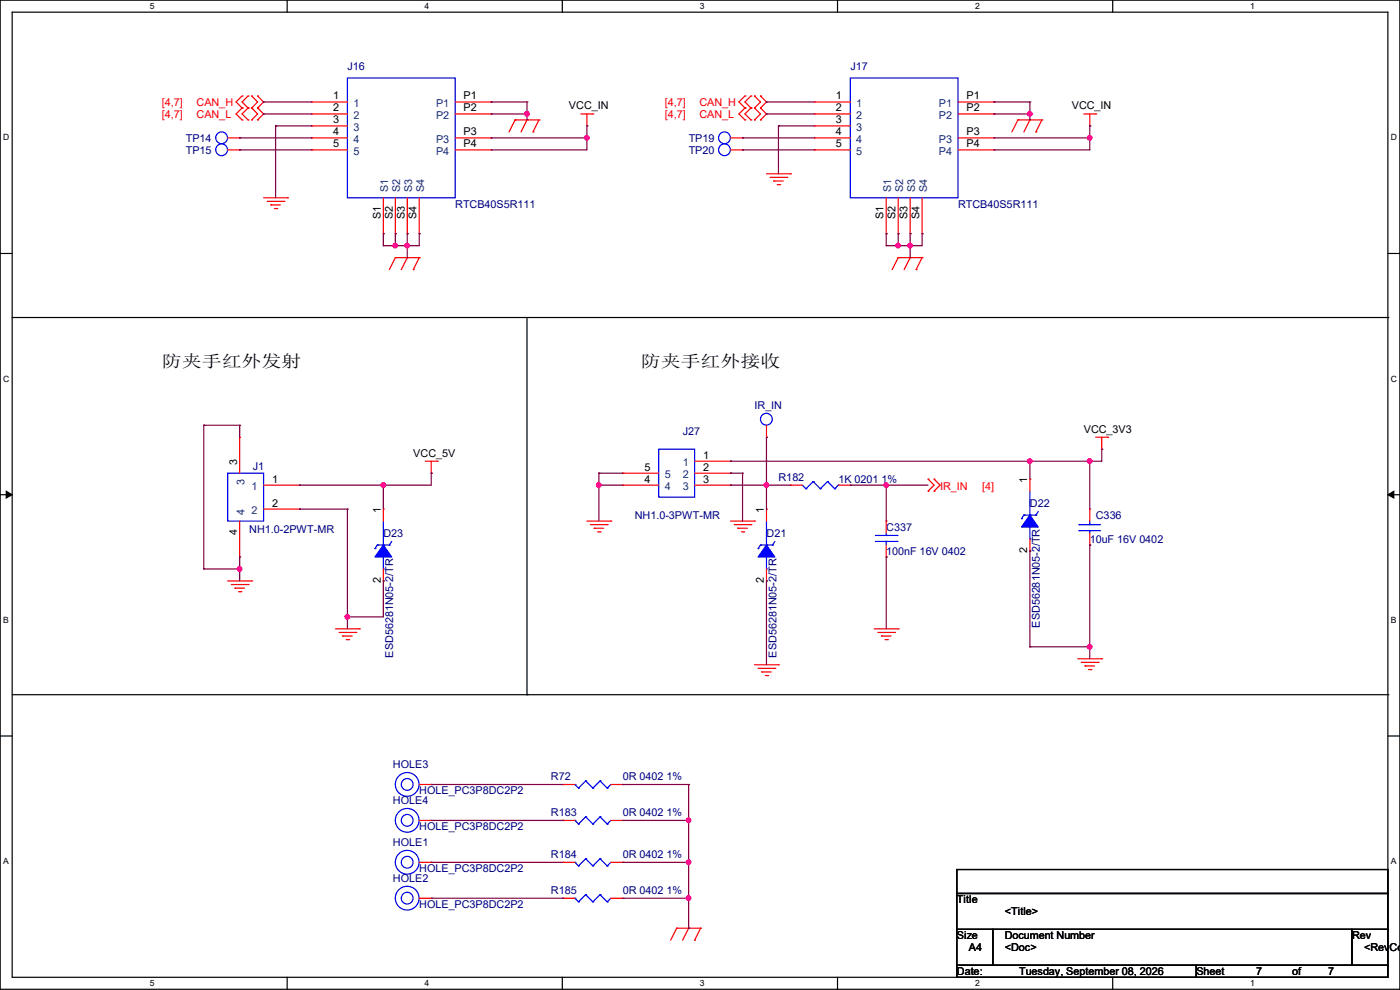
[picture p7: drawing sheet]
<svg xmlns="http://www.w3.org/2000/svg" width="297mm" height="210mm" viewBox="0 0 297 210" stroke-linecap="round" stroke-linejoin="round" font-family="sans-serif">
<path d="M0 0h297v209.8h-297zM2.6 2.6h291.8v204.7h-291.8z" fill="none" stroke="#000" stroke-width=".25"/>
<g fill="#fff">
<path d="M31.7 .3h1v2h-1z"/>
<path d="M31.7 207.6h1v2h-1z"/>
</g>
<path d="M60.9 0v2.6M60.9 207.3v2.5" fill="none" stroke="#000" stroke-width=".25"/>
<g fill="#fff">
<path d="M90.1 .3h1v2h-1z"/>
<path d="M90.1 207.6h1v2h-1z"/>
</g>
<path d="M119.3 0v2.6M119.3 207.3v2.5" fill="none" stroke="#000" stroke-width=".25"/>
<g fill="#fff">
<path d="M148.5 .3h.9v2h-.9z"/>
<path d="M148.5 207.6h.9v2h-.9z"/>
</g>
<path d="M177.7 0v2.6M177.7 207.3v2.5" fill="none" stroke="#000" stroke-width=".25"/>
<g fill="#fff">
<path d="M206.8 .3h1v2h-1z"/>
<path d="M206.8 207.6h1v2h-1z"/>
</g>
<path d="M236.1 0v2.6M236.1 207.3v2.5" fill="none" stroke="#000" stroke-width=".25"/>
<g fill="#fff">
<path d="M265.2 .3h1v2h-1z"/>
<path d="M265.2 207.6h1v2h-1z"/>
<path d="M.7 28.2h1.2v1.9h-1.2z"/>
<path d="M295.1 28.2h1.2v1.9h-1.2z"/>
<path d="M.7 79.3h1.2v2h-1.2z"/>
<path d="M295.1 79.3h1.2v2h-1.2z"/>
</g>
<path d="M0 53.8h2.6M294.4 53.8h2.6" fill="none" stroke="#000" stroke-width=".25"/>
<g fill="#fff">
<path d="M.7 130.5h1.2v2h-1.2z"/>
<path d="M295.1 130.5h1.1v2h-1.1z"/>
</g>
<path d="M0 104.9h2.6M294.4 104.9h2.6" fill="none" stroke="#000" stroke-width=".25"/>
<path d="M1.3 104.2l1.3 .7-1.3 .8zM294.4 104.9l1.3-.7v1.5z" fill="#000" stroke="#000" stroke-width=".21"/>
<g fill="#fff">
<path d="M.7 181.7h1.2v2h-1.2z"/>
<path d="M295.1 181.7h1.1v2h-1.1z"/>
</g>
<g fill="none" stroke="#000" stroke-width=".25">
<path d="M2.6 67.4h291.8M111.8 67.4v80M294.4 67.4h.1M0 156.1h2.6M2.6 147.4h291.8M111.8 147.4h.1M294.4 147.4h.1M294.4 156.1h2.6M203 184.4h91.4v5.1h-91.4zM203 189.5h91.4v7.6h-91.4zM203 197.1h7.6v7.7h-7.6zM210.6 197.1h76.2v7.7h-76.2z"/>
<path d="M286.8 197.1h7.6v7.7h-7.6zM203 204.8h50.8v2.5h-50.8zM253.8 204.8h40.6v2.5h-40.6z"/>
</g>
<g fill="none" stroke="#f00" stroke-width=".25">
<path d="M48.3 29.3h2.5M48.3 31.8h2.5M50.8 29.3h.1M50.8 31.8h.1M51.4 20.4h.1M51.4 22.9h.1M51.4 25.4h.1M51.4 20.4l-1.3 1.2 1.3 1.3M51.4 22.9l-1.3 1.3 1.3 1.2M52.6 22.9h.1M52.6 20.4h.1M52.6 25.4h.1"/>
<path d="M52.6 20.4l-1.2 1.2 1.2 1.3M52.6 22.9l-1.2 1.3 1.2 1.2M53.4 22.9h.1M53.4 20.4h.1M53.4 25.4h.1M53.4 20.4l1.3 1.2-1.3 1.3M53.4 22.9l1.3 1.3-1.3 1.2M54.7 20.4h.1M54.7 22.9h.1M54.7 25.4h.1M54.7 20.4l1.2 1.2-1.2 1.3M54.7 22.9l1.2 1.3-1.2 1.2"/>
<path d="M66.1 21.6h.1M66.1 24.2h.1M66.1 26.7h.1M66.1 29.3h.1M66.1 31.8h.1M66.1 24.2h7.6M66.1 29.3h7.6M66.1 31.8h7.6M66.1 21.6h7.6M66.1 26.7h7.6M96.6 24.2h7.6M96.6 29.3h7.6"/>
<path d="M96.6 31.8h7.6M96.6 21.6h7.6M104.2 21.6h.1M104.2 24.2h.1M104.2 29.3h.1M104.2 31.8h.1M109.3 25.4h.1M109.3 25.4l-1.3 2.6M109.3 25.4h5M111.8 25.4h.1M111.8 25.4l-1.3 2.6M113.1 28h.1"/>
<path d="M114.3 25.4h.1M114.3 25.4l-1.2 2.6M123.2 24.2h2.6M124.5 26.7h.1M124.5 24.2v2.5M125.8 24.2h.1M155 29.3h2.5M155 31.8h2.5M157.5 29.3h.1M157.5 31.8h.1M158 20.4h.1M158 22.9h.1"/>
<path d="M158 25.4h.1M158 20.4l-1.2 1.2 1.2 1.3M158 22.9l-1.2 1.3 1.2 1.2M159.3 22.9h.1M159.3 20.4h.1M159.3 25.4h.1M159.3 20.4l-1.3 1.2 1.3 1.3M159.3 22.9l-1.3 1.3 1.3 1.2M160.1 22.9h.1M160.1 20.4h.1M160.1 25.4h.1M160.1 20.4l1.2 1.2-1.2 1.3"/>
<path d="M160.1 22.9l1.2 1.3-1.2 1.2M161.3 20.4h.1M161.3 22.9h.1M161.3 25.4h.1M161.3 20.4l1.3 1.2-1.3 1.3M161.3 22.9l1.3 1.3-1.3 1.2M162.6 36.9h5.1M163.4 37.6h3.5M164.1 38.4h.1M164.1 38.4h2.1M164.9 39.2h.5M165.4 39.2h.1"/>
<path d="M166.9 37.6h.1M167.7 36.9h.1M172.8 21.6h.1M172.8 24.2h.1M172.8 26.7h.1M172.8 29.3h.1M172.8 31.8h.1M172.8 24.2h7.6M172.8 29.3h7.6M172.8 31.8h7.6M172.8 21.6h7.6M172.8 26.7h7.6"/>
<path d="M203.2 24.2h7.7M203.2 29.3h7.7M203.2 31.8h7.7M203.2 21.6h7.7M210.9 21.6h.1M210.9 24.2h.1M210.9 29.3h.1M210.9 31.8h.1M215.9 25.4h.1M215.9 25.4h5.1M215.9 25.4l-1.2 2.6M218.5 25.4h.1"/>
<path d="M218.5 25.4l-1.3 2.6M219.8 28h.1M221 25.4h.1M221 25.4l-1.2 2.6M229.9 24.2h2.6M231.2 26.7h.1M231.2 24.2v2.5M232.5 24.2h.1M55.9 42h5.1M56.7 42.7h3.5M57.4 43.5h.1M57.4 43.5h2.1"/>
<path d="M58.2 44.2h.5M58.7 44.2h.1M60.2 42.7h.1M61 42h.1M81.3 49.6h.1M81.3 42v7.6M83.9 54.7h.1M83.9 49.6h.1M83.9 54.7l-1.3 2.5M83.9 54.7h5M83.9 42v7.6M86.4 54.7h.1"/>
<path d="M86.4 49.6h.1M86.4 54.7l-1.3 2.5M86.4 42v7.6M87.7 57.2h.1M88.9 54.7h.1M88.9 49.6h.1M88.9 54.7l-1.2 2.5M88.9 42v7.6M188 49.6h.1M188 42v7.6M190.5 54.7h.1M190.5 49.6h.1"/>
<path d="M190.5 54.7h5.1M190.5 54.7l-1.2 2.5M190.5 42v7.6M193.1 54.7h.1M193.1 49.6h.1M193.1 54.7l-1.3 2.5M193.1 42v7.6M194.4 57.2h.1M195.6 54.7h.1M195.6 49.6h.1M195.6 54.7l-1.2 2.5M195.6 42v7.6"/>
<path d="M50.8 92.8h.1M50.8 92.8v7.6M90.2 97.8h2.6M91.5 97.8v2.6M92.8 97.8h.1M147.4 97.8h7.6M155 97.8h.1M162.6 92.8h.1M162.6 90.2v2.6M232.5 92.8h2.5M233.7 95.3h.1M233.7 92.8v2.5"/>
<path d="M235 92.8h.1M50.8 118.2h.1M50.8 110.5v7.7M55.9 102.9h7.6M55.9 108h7.6M63.5 102.9h.1M63.5 108h.1M81.3 108h.1M81.3 108v2.5M91.5 100.4h.1M124.5 110.5h5.1M125.3 111.3h3.5"/>
<path d="M126 112.1h.1M126 112.1h2.1M126.8 112.8h.5M127.3 112.8h.1M128.8 111.3h.1M129.6 110.5h.1M132.1 102.9h.1M132.1 100.4h.1M132.1 102.9h7.6M132.1 100.4h7.6M147.4 102.9h7.6M147.4 100.4h7.6"/>
<path d="M155 100.4h.1M155 102.9h.1M155 110.5h5.1M155.7 111.3h3.6M156.5 112.1h.1M156.5 112.1h2M157.3 112.8h.5M157.8 112.8h.1M159.3 111.3h.1M160.1 110.5h.1M162.6 108h.1M162.6 108v2.5"/>
<path d="M167.7 102.9h.1M167.7 102.9h2.5M177.8 102.9h2.6M180.4 102.9h.1M188 110.5h.1M188 118.2h.1M188 110.5v2.6M188 115.6v2.6M196.9 104.2h.1M196.9 101.6h.1M196.9 101.6l1.3 1.3-1.3 1.3M198.2 104.2h.1"/>
<path d="M198.2 101.6h.1M198.2 101.6l1.2 1.3-1.2 1.3M218.5 101.6h.1M218.5 116.9h.1M218.5 101.6v2.6M218.5 114.3v2.6M231.2 115.6h.1M231.2 108h.1M231.2 108v2.5M231.2 113.1v2.5M48.3 123.2h5.1M49.1 124h3.5"/>
<path d="M49.8 124.8h.1M49.8 124.8h2.1M50.6 125.5h.5M51.1 125.5h.1M52.6 124h.1M53.4 123.2h.1M71.2 133.4h5M71.9 134.2h3.6M72.7 134.9h.1M72.7 134.9h2M73.4 135.7h.6M74 135.7h.1"/>
<path d="M75.5 134.2h.1M76.2 133.4h.1M81.3 123.2h.1M81.3 120.7v2.5M162.6 123.2h.1M162.6 120.7v2.5M185.5 133.4h5M186.2 134.2h3.6M187 134.9h.1M187 134.9h2M187.7 135.7h.6M188.3 135.7h.1"/>
<path d="M189.8 134.2h.1M190.5 133.4h.1M228.6 139.7h5.1M233.7 139.7h.1M160.1 141h5M160.8 141.8h3.6M161.6 142.5h.1M161.6 142.5h2M162.3 143.3h.6M162.9 143.3h.1M164.4 141.8h.1M165.1 141h.1"/>
<path d="M229.4 140.5h3.6M230.2 141.3h.1M230.2 141.3h2M230.9 142h.5M231.4 142h.1M233 140.5h.1M88.9 166.4h2.6M88.9 174h2.6M91.5 166.4h.1M91.5 174h.1M119.4 166.4h.1M119.4 174h.1"/>
<path d="M119.4 166.4h2.6M119.4 174h2.6M129.6 166.4h2.5M129.6 174h2.5M132.1 166.4h.1M132.1 174h.1M88.9 182.9h2.6M88.9 190.5h2.6M91.5 182.9h.1M91.5 190.5h.1M119.4 182.9h.1M119.4 190.5h.1"/>
<path d="M119.4 182.9h2.6M119.4 190.5h2.6M129.6 182.9h2.5M129.6 190.5h2.5M132.1 182.9h.1M132.1 190.5h.1M143.6 196.9h.1M143.6 196.9l-1.3 2.5M143.6 196.9h5M146.1 196.9h.1M146.1 196.9l-1.3 2.5M147.4 199.4h.1"/>
<path d="M148.6 196.9h.1M148.6 196.9l-1.2 2.5"/>
</g>
<g fill="none" stroke="#00f" stroke-width=".25">
<path d="M73.7 16.6h22.9v25.4h-22.9zM180.4 16.6h22.8v25.4h-22.8zM139.7 95.3h7.7v10.2h-7.7zM48.3 100.4h7.6v10.1h-7.6zM79.5 116.4h.1M80.1 115.6h.1M80.1 115.6h2.5M80.1 115.6l-.6 .8M81.3 115.6h.1M81.3 110.5v10.2M82.6 115.6h.1M83.1 114.9l-.5 .7"/>
<path d="M160.8 116.4h.1M161.3 115.6h.1M161.3 115.6h2.6M161.3 115.6l-.5 .8M162.6 115.6h.1M162.6 110.5v10.2M163.9 115.6h.1M164.4 114.9l-.5 .7M170.2 102.9l.8 .8M171 103.7h.1M172.5 102.2h.1M172.5 102.2l-1.5 1.5"/>
<path d="M172.5 102.2l1.5 1.5M174 103.7h.1M175.6 102.2h.1M175.6 102.2l-1.6 1.5M175.6 102.2l1.5 1.5M177.1 103.7h.1M177.8 102.9h.1M177.8 102.9l-.7 .8M185.7 114.9h4.6M185.7 113.6h4.6M188 113.6h.1M188 114.9h.1"/>
<path d="M188 113.1v.5M188 114.9v.7M190.3 114.9h.1M190.3 113.6h.1M216.7 110h.1M217.2 109.3h.1M217.2 109.3h2.6M217.2 109.3l-.5 .7M218.5 109.3h.1M218.5 114.3h.1M218.5 104.2v10.1M219.8 109.3h.1"/>
<path d="M220.3 108.5l-.5 .8M228.9 111.3h.1M228.9 112.6h.1M228.9 111.3h4.6M228.9 112.6h4.6M231.2 112.6h.1M231.2 111.3h.1M231.2 110.5v.8M231.2 112.6v.5M81.3 120.7h.1M162.6 120.7h.1M122 166.4h.1"/>
<path d="M122 174h.1M122 166.4l.7 .8M122 174l.7 .8M122.7 167.2h.1M122.7 174.8h.1M124.2 165.7h.1M124.2 173.3h.1M124.2 165.7l1.6 1.5M124.2 165.7l-1.5 1.5M124.2 173.3l1.6 1.5M124.2 173.3l-1.5 1.5M125.8 167.2h.1"/>
<path d="M125.8 174.8h.1M127.3 165.7h.1M127.3 173.3h.1M127.3 165.7l1.5 1.5M127.3 165.7l-1.5 1.5M127.3 173.3l1.5 1.5M127.3 173.3l-1.5 1.5M128.8 167.2h.1M128.8 174.8h.1M129.6 166.4l-.8 .8M129.6 174l-.8 .8M122 182.9h.1"/>
<path d="M122 190.5h.1M122 182.9l.7 .8M122 190.5l.7 .8M122.7 183.7h.1M122.7 191.3h.1M124.2 182.2h.1M124.2 189.8h.1M124.2 182.2l1.6 1.5M124.2 182.2l-1.5 1.5M124.2 189.8l1.6 1.5M124.2 189.8l-1.5 1.5M125.8 183.7h.1"/>
<path d="M125.8 191.3h.1M127.3 182.2h.1M127.3 189.8h.1M127.3 182.2l1.5 1.5M127.3 182.2l-1.5 1.5M127.3 189.8l1.5 1.5M127.3 189.8l-1.5 1.5M128.8 183.7h.1M128.8 191.3h.1M129.6 182.9l-.8 .8M129.6 190.5l-.8 .8"/>
<circle cx="47" cy="29.2" r="1.25"/>
<circle cx="47" cy="31.8" r="1.25"/>
<circle cx="153.7" cy="29.2" r="1.25"/>
<circle cx="153.7" cy="31.8" r="1.25"/>
<circle cx="162.6" cy="88.9" r="1.25"/>
<circle cx="86.4" cy="166.4" r="1.25"/>
<circle cx="86.4" cy="174" r="1.25"/>
<circle cx="86.4" cy="166.4" r="2.52"/>
<circle cx="86.4" cy="174" r="2.52"/>
<circle cx="86.4" cy="190.5" r="1.25"/>
<circle cx="86.4" cy="182.9" r="1.25"/>
<circle cx="86.4" cy="182.9" r="2.52"/>
<circle cx="86.4" cy="190.5" r="2.52"/>
</g>
<g fill="#00f" stroke="#00f" stroke-width=".25">
<path d="M162.6 115.6l1.8 2.6h-3.6z" fill-rule="evenodd"/>
<path d="M81.3 115.6l1.8 2.6h-3.6z" fill-rule="evenodd"/>
<path d="M218.5 109.3l1.8 2.5h-3.6z" fill-rule="evenodd"/>
</g>
<g fill="none" stroke="#800040" stroke-width=".25">
<path d="M50.8 29.3h.1M50.8 31.8h.1M50.8 29.3h15.3M50.8 31.8h15.3M55.9 21.6h.1M55.9 24.2h.1M55.9 21.6h10.2M55.9 24.2h10.2M58.5 26.7h.1M58.5 26.7h7.6M58.5 26.7v15.3M104.2 21.6h.1"/>
<path d="M104.2 24.2h.1M104.2 29.3h.1M104.2 31.8h.1M104.2 21.6h7.6M104.2 24.2h7.6M104.2 29.3h20.3M111.8 21.6h.1M111.8 24.2h.1M111.8 21.6v3.8M124.5 26.7h.1M124.5 29.3h.1M124.5 26.7v5.1h-20.3"/>
<path d="M157.5 29.3h.1M157.5 31.8h.1M157.5 29.3h15.3M157.5 31.8h15.3M162.6 21.6h.1M162.6 24.2h.1M162.6 21.6h10.2M162.6 24.2h10.2M165.1 26.7h.1M165.1 26.7h7.7M165.1 26.7v10.2M210.9 21.6h.1"/>
<path d="M210.9 24.2h.1M210.9 29.3h.1M210.9 31.8h.1M210.9 21.6h7.6M210.9 24.2h7.6M210.9 29.3h20.3M218.5 21.6h.1M218.5 24.2h.1M218.5 21.6v3.8M231.2 26.7h.1M231.2 29.3h.1M231.2 26.7v5.1h-20.3"/>
<path d="M81.3 49.6h.1M81.3 52.1h.1M81.3 49.6v2.5M83.9 49.6h.1M83.9 52.1h.1M83.9 49.6v2.5M86.4 49.6h.1M86.4 52.1h.1M86.4 49.6v5.1M88.9 49.6h.1M88.9 49.6v2.5h-7.6M188 49.6h.1"/>
<path d="M188 52.1h.1M188 49.6v2.5M190.5 49.6h.1M190.5 52.1h.1M190.5 49.6v2.5M193.1 49.6h.1M193.1 52.1h.1M193.1 49.6v5.1M195.6 49.6h.1M195.6 49.6v2.5h-7.6M43.2 90.2h.1M43.2 90.2h7.6"/>
<path d="M43.2 90.2v30.5M50.8 90.2h.1M50.8 90.2v2.6M155 97.8h.1M162.6 92.8h.1M162.6 92.8v15.2M218.5 97.8h.1M218.5 97.8v3.8M231.2 97.8h.1M231.2 97.8v10.2M233.7 95.3h.1M233.7 95.3v2.5h-78.7"/>
<path d="M50.8 118.2h.1M50.8 118.2v5M63.5 102.9h.1M63.5 108h.1M63.5 108h10.2M73.7 108h.1M73.7 108v25.4M81.3 102.9h.1M81.3 102.9v5.1M91.5 100.4h.1M91.5 100.4v2.5h-28M127 100.4h.1"/>
<path d="M127 102.9h.1M127 102.9h5.1M127 100.4h5.1M127 100.4v10.1M155 100.4h.1M155 102.9h.1M155 102.9h12.7M155 100.4h2.5M157.5 100.4h.1M157.5 100.4v10.1M162.6 102.9h.1M180.4 102.9h.1"/>
<path d="M180.4 102.9h16.5M188 118.2h.1M188 102.9h.1M188 102.9v7.6M188 118.2v15.2M218.5 116.9h.1M218.5 116.9v20.3M231.2 115.6h.1M231.2 115.6v24.1M43.2 120.7h.1M43.2 120.7h7.6M50.8 120.7h.1"/>
<path d="M73.7 130.9h.1M81.3 123.2h.1M81.3 123.2v7.7h-7.6M162.6 123.2h.1M162.6 123.2v17.8M218.5 137.2h.1M218.5 137.2h12.7M231.2 137.2h.1M91.5 166.4h.1M91.5 166.4h27.9M91.5 174h27.9M119.4 174h.1"/>
<path d="M132.1 166.4h14M132.1 174h14M146.1 166.4h.1M146.1 174h.1M146.1 166.4v30.5M91.5 182.9h.1M91.5 182.9h27.9M91.5 190.5h27.9M119.4 190.5h.1M132.1 182.9h14M132.1 190.5h14M146.1 182.9h.1"/>
<path d="M146.1 190.5h.1M146.1 196.9h.1"/>
</g>
<g fill="#f0f" stroke="#f0f" stroke-width=".25">
<circle cx="231.2" cy="97.8" r=".49"/>
<circle cx="127" cy="102.9" r=".49"/>
<circle cx="162.6" cy="102.9" r=".49"/>
<circle cx="188" cy="102.9" r=".49"/>
<circle cx="218.5" cy="97.8" r=".49"/>
<circle cx="231.2" cy="137.2" r=".49"/>
<circle cx="50.8" cy="120.7" r=".49"/>
<circle cx="73.7" cy="130.8" r=".49"/>
<circle cx="81.3" cy="102.9" r=".49"/>
<circle cx="111.8" cy="24.2" r=".49"/>
<circle cx="86.4" cy="52.1" r=".49"/>
<circle cx="83.8" cy="52.1" r=".49"/>
<circle cx="190.5" cy="52.1" r=".49"/>
<circle cx="193.1" cy="52.1" r=".49"/>
<circle cx="124.5" cy="29.2" r=".49"/>
<circle cx="218.5" cy="24.2" r=".49"/>
<circle cx="231.2" cy="29.2" r=".49"/>
<circle cx="146.1" cy="174" r=".49"/>
<circle cx="146.1" cy="182.9" r=".49"/>
<circle cx="146.1" cy="190.5" r=".49"/>
</g>
<g font-size="3.6">
<text x="34.3" y="77.8">防夹手红外发射</text>
<text x="135.9" y="77.8">防夹手红外接收</text>
</g>
<g font-size="2.3" fill="#000080">
<text x="73.7" y="14.8">J16</text>
<text x="180.4" y="14.8">J17</text>
<text x="39.4" y="30.1">TP14</text>
<text x="39.4" y="32.6">TP15</text>
<text x="146.1" y="30.1">TP19</text>
<text x="146.1" y="32.6">TP20</text>
<text x="96.6" y="44">RTCB40S5R111</text>
<text x="203.3" y="44">RTCB40S5R111</text>
<text x="160.1" y="86.7">IR_IN</text>
<text x="144.8" y="92.3">J27</text>
<text x="53.6" y="99.7">J1</text>
<text x="165.2" y="101.9">R182</text>
<text x="177.9" y="102.4">1K 0201 1%</text>
<text x="218.5" y="107.5">D22</text>
<text x="52.9" y="113.1">NH1.0-2PWT-MR</text>
<text x="81.3" y="113.9">D23</text>
<text x="134.7" y="110.1">NH1.0-3PWT-MR</text>
<text x="162.6" y="113.9">D21</text>
<text x="188" y="112.6">C337</text>
<text x="232.5" y="110.1">C336</text>
<text x="188" y="117.7">100nF 16V 0402</text>
<text x="231.2" y="115.1">10uF 16V 0402</text>
<text x="220.6" y="133.1" transform="rotate(-90 220.6 133.1)">ESD56281N05-2/TR</text>
<text x="83.4" y="139.5" transform="rotate(-90 83.4 139.5)">ESD56281N05-2/TR</text>
<text x="164.7" y="139.5" transform="rotate(-90 164.7 139.5)">ESD56281N05-2/TR</text>
<text x="83.4" y="162.9">HOLE3</text>
<text x="116.9" y="165.4">R72</text>
<text x="132.1" y="165.4">0R 0402 1%</text>
<text x="83.4" y="170.5">HOLE4</text>
<text x="88.9" y="168.5">HOLE_PC3P8DC2P2</text>
<text x="116.9" y="173.1">R183</text>
<text x="132.1" y="173.1">0R 0402 1%</text>
<text x="83.4" y="179.4">HOLE1</text>
<text x="88.9" y="176.1">HOLE_PC3P8DC2P2</text>
<text x="88.9" y="185">HOLE_PC3P8DC2P2</text>
<text x="116.9" y="181.9">R184</text>
<text x="132.1" y="181.9">0R 0402 1%</text>
<text x="83.4" y="187">HOLE2</text>
<text x="116.9" y="189.6">R185</text>
<text x="132.1" y="189.6">0R 0402 1%</text>
<text x="88.9" y="192.6">HOLE_PC3P8DC2P2</text>
</g>
<g font-size="2.3" fill="#f00">
<text x="34.3" y="22.4">[4,7]</text>
<text x="41.7" y="22.4">CAN_H</text>
<text x="141" y="22.4">[4,7]</text>
<text x="148.4" y="22.4">CAN_H</text>
<text x="34.3" y="25">[4,7]</text>
<text x="41.7" y="25">CAN_L</text>
<text x="141" y="25">[4,7]</text>
<text x="148.4" y="25">CAN_L</text>
<text x="199.4" y="104">IR_IN</text>
<text x="208.3" y="104">[4]</text>
</g>
<g font-size="2.3">
<text x="70.7" y="21.1">1</text>
<text x="70.7" y="23.6">2</text>
<text x="98.3" y="21.1">P1</text>
<text x="98.3" y="23.6">P2</text>
<text x="120.7" y="23.2">VCC_IN</text>
<text x="177.3" y="21.1">1</text>
<text x="177.3" y="23.6">2</text>
<text x="205" y="21.1">P1</text>
<text x="205" y="23.6">P2</text>
<text x="227.4" y="23.2">VCC_IN</text>
<text x="70.7" y="26.2">3</text>
<text x="70.7" y="28.7">4</text>
<text x="98.3" y="28.7">P3</text>
<text x="177.3" y="26.2">3</text>
<text x="177.3" y="28.7">4</text>
<text x="205" y="28.7">P3</text>
<text x="70.7" y="31.2">5</text>
<text x="98.3" y="31.2">P4</text>
<text x="177.3" y="31.2">5</text>
<text x="205" y="31.2">P4</text>
<text x="80.8" y="46.5" transform="rotate(-90 80.8 46.5)">S1</text>
<text x="83.3" y="46.5" transform="rotate(-90 83.3 46.5)">S2</text>
<text x="85.9" y="46.5" transform="rotate(-90 85.9 46.5)">S3</text>
<text x="88.4" y="46.5" transform="rotate(-90 88.4 46.5)">S4</text>
<text x="187.5" y="46.5" transform="rotate(-90 187.5 46.5)">S1</text>
<text x="190" y="46.5" transform="rotate(-90 190 46.5)">S2</text>
<text x="192.5" y="46.5" transform="rotate(-90 192.5 46.5)">S3</text>
<text x="195.1" y="46.5" transform="rotate(-90 195.1 46.5)">S4</text>
<text x="229.9" y="91.8">VCC_3V3</text>
<text x="50.3" y="98.6" transform="rotate(-90 50.3 98.6)">3</text>
<text x="87.7" y="96.9">VCC_5V</text>
<text x="136.7" y="99.8">5</text>
<text x="149.1" y="97.3">1</text>
<text x="149.1" y="99.8">2</text>
<text x="57.7" y="102.4">1</text>
<text x="57.7" y="107.4">2</text>
<text x="136.7" y="102.4">4</text>
<text x="149.1" y="102.4">3</text>
<text x="217.9" y="102.4" transform="rotate(-90 217.9 102.4)">1</text>
<text x="50.3" y="113.6" transform="rotate(-90 50.3 113.6)">4</text>
<text x="80.8" y="108.7" transform="rotate(-90 80.8 108.7)">1</text>
<text x="162.1" y="108.7" transform="rotate(-90 162.1 108.7)">1</text>
<text x="217.9" y="117.4" transform="rotate(-90 217.9 117.4)">2</text>
<text x="80.8" y="123.7" transform="rotate(-90 80.8 123.7)">2</text>
<text x="162.1" y="123.7" transform="rotate(-90 162.1 123.7)">2</text>
<text x="203" y="191.6">Title</text>
<text x="213.2" y="194.1">&lt;Title&gt;</text>
<text x="203" y="199.2">Size</text>
<text x="205.5" y="201.8">A4</text>
<text x="213.2" y="199.2">Document Number</text>
<text x="213.2" y="201.8">&lt;Doc&gt;</text>
<text x="286.8" y="199.2">Rev</text>
<text x="289.4" y="201.8">&lt;RevCod</text>
<text x="203" y="206.8">Date:</text>
<text x="216.2" y="206.8">Tuesday, September 08, 2026</text>
<text x="253.8" y="206.8">Sheet</text>
<text x="266.5" y="206.8">7</text>
<text x="274.1" y="206.8">of</text>
<text x="281.7" y="206.8">7</text>
</g>
<g font-size="2.3" fill="#004080">
<text x="75" y="22.7">1</text>
<text x="92.5" y="22.7">P1</text>
<text x="181.7" y="22.7">1</text>
<text x="199.2" y="22.7">P1</text>
<text x="75" y="25.2">2</text>
<text x="75" y="27.8">3</text>
<text x="92.5" y="25.2">P2</text>
<text x="181.7" y="25.2">2</text>
<text x="181.7" y="27.8">3</text>
<text x="199.2" y="25.2">P2</text>
<text x="75" y="30.3">4</text>
<text x="75" y="32.9">5</text>
<text x="92.5" y="30.3">P3</text>
<text x="92.5" y="32.9">P4</text>
<text x="181.7" y="30.3">4</text>
<text x="181.7" y="32.9">5</text>
<text x="199.2" y="30.3">P3</text>
<text x="199.2" y="32.9">P4</text>
<text x="82.4" y="40.7" transform="rotate(-90 82.4 40.7)">S1</text>
<text x="84.9" y="40.7" transform="rotate(-90 84.9 40.7)">S2</text>
<text x="87.5" y="40.7" transform="rotate(-90 87.5 40.7)">S3</text>
<text x="90" y="40.7" transform="rotate(-90 90 40.7)">S4</text>
<text x="189.1" y="40.7" transform="rotate(-90 189.1 40.7)">S1</text>
<text x="191.6" y="40.7" transform="rotate(-90 191.6 40.7)">S2</text>
<text x="194.1" y="40.7" transform="rotate(-90 194.1 40.7)">S3</text>
<text x="196.7" y="40.7" transform="rotate(-90 196.7 40.7)">S4</text>
<text x="141" y="101.4">5</text>
<text x="144.8" y="98.9">1</text>
<text x="144.8" y="101.4">2</text>
<text x="51.9" y="102.9" transform="rotate(-90 51.9 102.9)">3</text>
<text x="53.4" y="104">1</text>
<text x="141" y="104">4</text>
<text x="144.8" y="104">3</text>
<text x="51.9" y="109.3" transform="rotate(-90 51.9 109.3)">4</text>
<text x="53.4" y="109.1">2</text>
</g>
<g font-size="1.8">
<text x="31.8" y="1.9">5</text>
<text x="90.1" y="1.9">4</text>
<text x="148.5" y="1.9">3</text>
<text x="206.8" y="1.9">2</text>
<text x="265.2" y="1.9">1</text>
<text x=".7" y="29.8">D</text>
<text x="295.1" y="29.8">D</text>
<text x=".7" y="80.9">C</text>
<text x="295.1" y="80.9">C</text>
<text x=".7" y="132.1">B</text>
<text x="295.1" y="132.1">B</text>
<text x=".7" y="183.3">A</text>
<text x="295.1" y="183.3">A</text>
<text x="31.8" y="209.2">5</text>
<text x="90.1" y="209.2">4</text>
<text x="148.5" y="209.2">3</text>
<text x="206.8" y="209.2">2</text>
<text x="265.2" y="209.2">1</text>
</g>
</svg>
